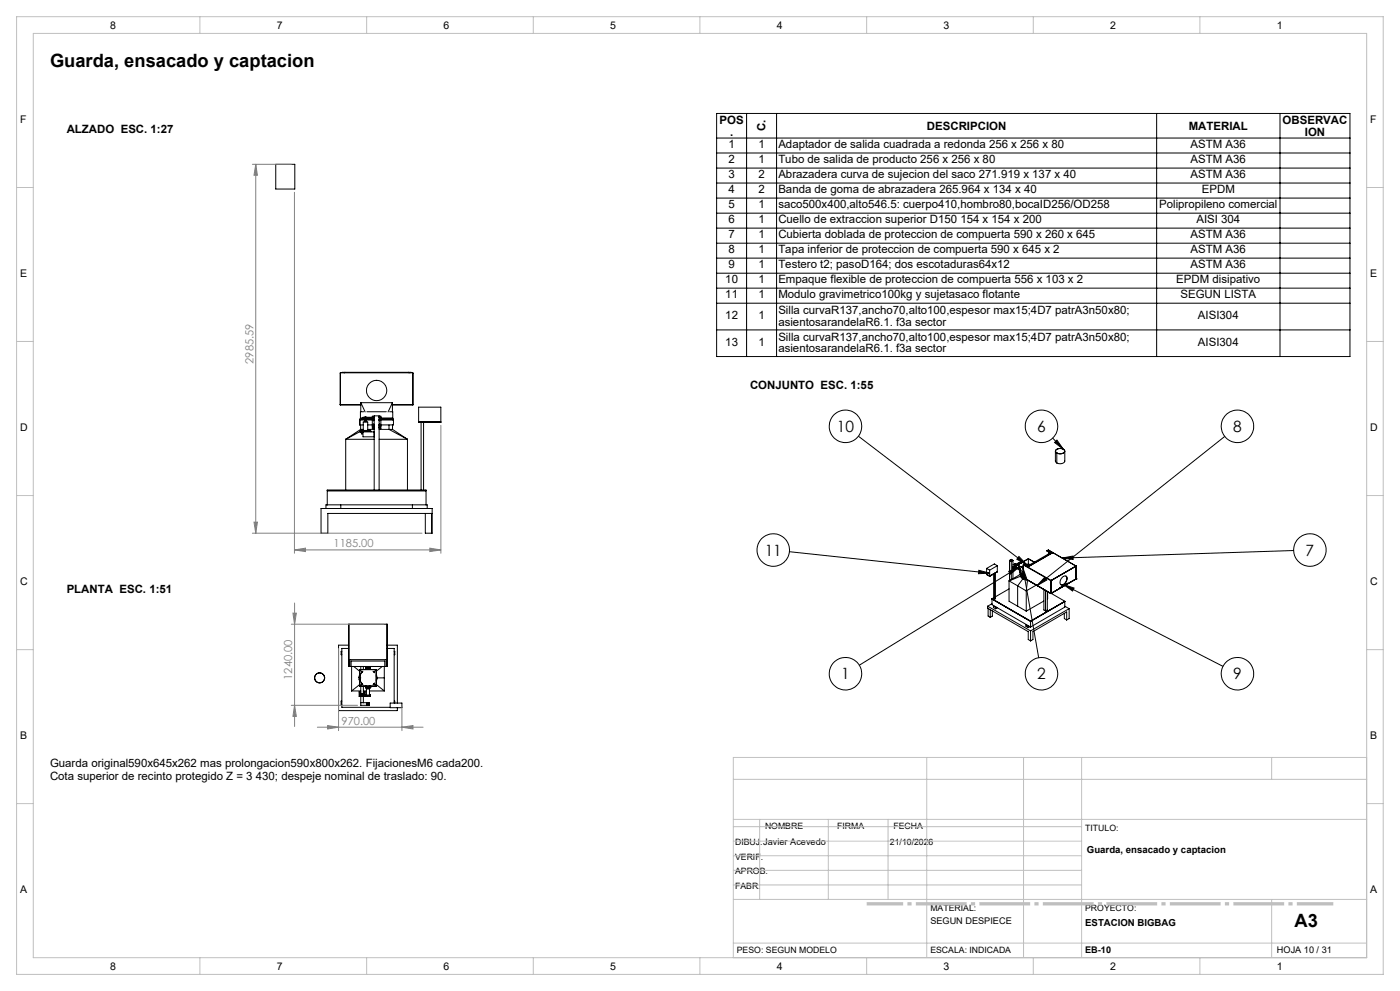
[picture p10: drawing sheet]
<svg xmlns="http://www.w3.org/2000/svg" width="420mm" height="297mm" viewBox="0 0 420 297" stroke-linecap="round" stroke-linejoin="round" font-family="sans-serif">
<g fill="none" stroke="#000" stroke-width=".3">
<path d="M215 34h190v72.9h-190zM224 34v72.9M233 34v72.9M347 34v72.9M384 34v72.9M82.7 49.2h5.7v7.5h-5.7zM215 41.4h190M215 45.9h190M215 50.4h190M215 54.9h190M215 59.4h190M215 63.9h190"/>
<path d="M215 68.4h190M215 72.9h190M215 77.4h190M215 81.9h190M215 86.4h190M215 90.9h190M215 98.9h190M102.7 111.7h20.6M103.3 111.7h.1M103.5 111.6v.1M122.5 111.6v.1M122.7 111.7h.1"/>
<path d="M102.1 121.3h6.1M102.1 121.3l.1-9.6h21.6v9.6M103.7 131.7v15.2M103.7 131.7h8.6M108 129.4l-4.3 2.3M108 127.3h1M108 125.9h1.5M108 125.9v1.4M108.2 129.2v-.2h2.9v.2M108.2 128.7h.8M108.2 128.7l-4.5 3M108.2 127.3v1.4"/>
<path d="M108.2 120.7l1.3 2.8M108.2 120.7v2.7M108.2 121.4h-6.1v-9.7h21.7l.1 9.7h-6.2M108.2 125.3v.2M108.2 125.7v.2M108.2 120.7h9.5M108.3 129.4l.5 .1M108.4 129.5v.5h.3v-.5M108.4 128.8v.1M108.7 128.8v.1M108.8 128.9l-.5 .1M108.8 129.4v.3h-.5v-.2"/>
<path d="M108.9 129.4v1.5h3.4M108.9 125.7h1.5M109 129v-2.5h1.3v2.5M109 128.8l-.7 .1M109.1 123.4h-1v1.9h4.2M109.5 125.7v.8M109.5 125.1h.3M109.8 125.9h1.9M109.8 125.7v.8M110.1 123.4h5.8M110.3 128.7h2M110.3 127.3h1.4"/>
<path d="M110.4 125.7h1.3M110.4 125.3v.4M110.5 128.9h.5M110.5 129l.1-.2h.4v.2M110.7 128.8v.1M110.9 128.8v.1M111.3 129.4v-.2h-3.3v.2h4.3M111.7 125.5h-3.7v.2h.9M111.7 125.3v3.1h.6M111.7 127.7h.6M111.9 125.1h.3M112 125.1h.1"/>
<path d="M112.3 125.7a.23 .23 0 0 0-.4 0 .23 .23 0 0 0 .2 .4l.2-.1M112.3 127.2a.23 .23 0 0 0-.4 0 .23 .23 0 0 0 .2 .4l.2-.1M112.3 127.9a.23 .23 0 0 0-.4 .1 .23 .23 0 0 0 .2 .3l.2-.1M112.3 125l-.5 .1M112.3 124.7h-.6v.4M112.3 125.1h-3.4v.6M112.3 125.8l-.4-.1-.1 .2 .1 .1 .4-.1M112.3 128l-.4-.1-.1 .2 .1 .2 .4-.2M112.3 127.3l-.4-.1-.1 .1 .1 .2 .4-.1M113.7 125.7h.3l.1 .2M113.7 127.2l.3-.1 .1 .2M113.7 127.9h.3l.1 .2"/>
<path d="M113.7 125l.4 .1M113.7 128.7h3M113.7 124.7h.6v3.7h-.6M113.7 127.7h.6M113.7 125.8l.3-.1 .1 .2M113.7 128l.3-.1 .1 .2M113.7 127.3l.3-.1 .1 .1M113.7 131.7h8.5M113.8 125.1h.2M114.1 125.1h-.4h.6M114.1 125.9l-.1 .2-.3-.1M114.1 127.3l-.1 .3-.3-.1"/>
<path d="M114.1 128.1l-.1 .2-.3-.1M114.1 128.1l-.1 .2-.3-.2M114.1 125.9l-.1 .1-.3-.1M114.1 127.3l-.1 .2-.3-.1M114.3 125.5h3.6v.2h-3.6M114.3 125.9h3.7v1.4h-3.7M116.7 128.7l5.5 3M116.7 128.7h1.1M116.7 127.3v1.4M116.9 123.4h.9v1.9h-4.1M117.7 120.7l-1.3 2.8M117.7 120.7v2.7"/>
<path d="M117.7 125.3v.2M117.7 125.7v.2M117.7 121.3h6.2M117.8 128.7l4.4 3M117.8 127.3v1.4M122.2 131.7v15.2M125.6 122h6.7v4.6h-6.7zM125.6 126.5h6.7M126.3 126.6v20.3M127.1 126.6v20.3M257.5 130.7l50.5 38.5M315.8 131.3l3.2 3.4"/>
<path d="M316.4 132.6l.7-.7 1.9 2.8zM316.6 135.2v3l.4 .5M316.8 134.8l.6-.3 .9-.1 .8 .3 .3 .6-.5 .6-1.2 .1-.9-.4-.2-.4zM316.8 134.9l1.1-.5 1.3 .4a.87 .87 0 0 1-.1 1 .87 .87 0 0 1-1 .2l-1.3-.4-.1-.4zM317 135.8v2.9M319.4 135.2l-.1 3.3-1.1 .5-1.2-.3M367.4 130.8l-56.3 44.7M97.8 152.4v-1.1h30.4v1.1M98.2 147.1h29.6M98.2 151.3v-4.4h29.6v4.4M102.2 151.3v1.1M112.3 146.9v-22.3h1.4v22.3"/>
<path d="M123.7 151.3v1.1M127.6 153.9v5.9h2v-7.4h-33.3v7.4h2.1v-5.9h31.2M129.5 153.9v5.9M236.8 165.3l60.1 6.5M293.7 170.9l3.2 .9-3.4 .1zM296 170.4v1.8l.9 .5M296 170.4l.9 .5M296.9 170.9v1.8M297.6 179.5l11.6 6.7 10.2-5.9M297.6 179.5v1.7l11.6 6.7M297.6 179.5l11.6 6.6M298.1 172v7.5l.2 .1"/>
<path d="M298.1 179.1l-.5 .4M298.3 171.8v7.8M298.6 171.7v7.8l-.3 .1M299.2 171.3l-2.3 1.3-.9-.4M299.2 169.5l-2.3 1.4M299.2 169.5v1.9M299.2 169.5l-.9-.5-2.3 1.4M299.2 171.4l-2.3 1.3M302.6 171.2l3.1-1.3-2.6 2.2zM302.7 174.1v6.1l5.2 3M302.7 176.5l-4.1 2.4M302.7 174.1l2.6 1.5"/>
<path d="M302.9 168l.5 .2M302.9 168l.5-.4 .5 .4M302.9 168v6M303.4 167.7l-.5 .3 .5 .2M303.4 167.7l.4 .3-.4 .2M303.4 167.7v6M303.9 168l-.5 .2M303.9 168v5.4M304.5 169.5l-.6 .4M304.5 170.1l-.6 .4M304.5 169.5h.1M304.5 170.1h.1"/>
<path d="M304.5 169.4h.1M304.5 169.3l.2 .1M304.5 169.3l.1 1.1M304.6 170.4h.1M304.6 169.4v1M304.6 169.4l.1 .1M304.7 169.4l-.1 1M304.7 169.7h.1M304.7 169.6v.1M304.7 170.2v.1M304.7 170.3h.1M304.7 169.7l.2 .1"/>
<path d="M304.7 169.7l.1 .1M304.7 170.2l.1 .2M304.7 170.3l.2 .1M304.8 169.9l1.3 .9v-.2M304.8 169.8v.1M304.8 170.3h.1M304.8 169.7h.1M304.8 169.9l1.3 .7M304.8 170.4h-.2M304.8 170.2v.1M304.8 170.2h-.1M304.8 169.6l-.1 .1"/>
<path d="M304.8 169.6v.1M304.8 169.7l.1 .1M304.8 169.5l-.1 .2M304.8 170.1l-.1 .2M304.8 169.1l-.3-.2-.6 .4M304.9 170.2l-.1 .1M304.9 169.6l-.1 .1M304.9 169.6l.1 .1M304.9 170.2h-.1M304.9 170.3l-.1 .1M304.9 169.6h-.1M304.9 169.7l-.1 .1"/>
<path d="M304.9 169.8h.1M304.9 170.3h.1M304.9 169.6h-.2M304.9 170.2h-.2M304.9 169.6h.1M304.9 170.2h.1M304.9 170.4l1.2 .6M305 170.2h-.1M305.2 169.3l-.3 .3M305.2 169.3l.5 .6M305.2 169.3l1.8 1.1M305.3 175.6v6.1"/>
<path d="M305.3 175.6l2.6 1.5M305.4 169.2h.1M305.5 169.2h.1M305.5 169.2l-.2 .1M305.5 169.2h-.1M305.5 169h.1M305.5 169l-.8 .5M305.5 169v.2M305.7 166.8l2.3 2.4-3-1.6zM305.7 169.9l.5 .8M305.7 169.9l-47.9 29.5M305.8 170.6l.1 .1"/>
<path d="M306 168.7v.1M306 168.8h.1M306 168.8v.1M306 168.7l-1.3 .8M306 172.2l-3.3 1.9M306 171.4l.1 .9 .6 .7M306.1 171.4l.2 .5 .7 .5M306.1 171.4l.2 .6 .5 .4M306.1 171.3v.1M306.1 170.5v.1M306.1 171.1v.6l.6 .7M306.1 170.6l.2 1.1 .7 .5"/>
<path d="M306.1 171v.5l.7 .8M306.2 170.7l.7 .7M306.2 172.7l-3.5 1.4M306.2 172.7l.6 .8M306.2 172.5v.2M306.3 168.7h.1M306.3 171.7l.7 .6M306.3 168.6l.1 .1M306.3 168.6v.1M306.3 168.6l-.3 .2M306.4 168.7h.1M306.4 168.6h.1"/>
<path d="M306.5 168.5h.1M306.5 168.3v.3M306.5 168.3l-1.8 1.1M306.5 168.3l-.1-.1-1.9 1.1M306.5 168.4l-.5 .3M306.6 168.5v.1M306.6 172.2l.2 .2M306.8 172.3h.2M306.8 172.3l-.1 .7M306.8 172.4h.1M306.8 173h-.1M306.8 172.4h-.1"/>
<path d="M306.8 173.5l-1.5 2.1M306.8 173.5l1.5 .4M306.8 172.7h.1M306.8 172.7v.8M306.8 172.4v.6M306.9 170.2l1.1 3.2-1 .1zM306.9 170.2l4.7 26.9M307 169.5l-.6 .5M307 170.1l-.2 .1 .2-.1M307 169.3l8.3 4.8M307 169.3v3.8l8.3 4.8M307 169.2l8.3 4.9"/>
<path d="M307 169.2v.1M307.1 173.2h.1M307.2 169.1l-.2 .1M307.2 169l1.3 .9M307.2 169v.1M307.9 177.1v6.1M308 169.2h.5M308.2 169.1h.6M308.3 173.9l-.4 3.2M308.3 173.9h.1M308.3 173.8v.1M308.5 167.5v1.6"/>
<path d="M308.5 169.2h.5M308.5 169.1v.1M308.5 169.8v.1M308.5 167.5l1.6 .9M308.5 167.5l-3.2 1.8 1.7 1M310.1 168.4l.2 .1-1.8-1.1-3.3 1.9M310.1 168.4v.2M310.9 175.4l-3 1.7M313.2 176.7v6.1l.5 .3M313.4 173l.6 .8-2.9 1.7zM313.7 176.9v6.2M314.1 165.1h.1"/>
<path d="M314.1 165.1l1 .6-6.6 3.8-1.1-.6-.2 .1M314.1 165.1l1 .6M314.2 177.3v5.5l-.5 .3M314.3 177.3l-.1 2.2M314.3 164.9l1.4 .8M314.3 164.9l-.2 .2M314.5 164.8h.1M314.5 164.8l8.3 4.8M314.5 164.8l-.1 .2M314.5 165.4v.6M315.3 174.1v3.8M315.3 177.8l4.1 2.4"/>
<path d="M315.7 165.7l-7.2 4.2M315.7 165.7h.1M318.6 167.2l3.3-.6v1.1zM318.7 175.9h.1M318.7 175.9v-.2l-3.4 2.1M318.8 172.9l.6-.3a1.05 1.05 0 0 1 .8 .8 1.05 1.05 0 0 1-.4 1.1l-.9 .8h-.6l-.2-.3v-1zM319.1 175.2l3.1 1-.4 .9zM319.1 175.2l47.8 24.5M319.8 172.6l.3 .5-.3 1.3-.8 .8-.7 .1M320.2 175h.1M320.3 175v-.2l-1.6 1.1M322.8 169.6l.1 3.9"/>
<path d="M322.8 169.7v3.8M322.8 169.6l-7.5 4.5M322.8 173.5h.1M322.8 173.5l-2.5 1.5M322.9 173.5h.1M322.9 173.5l-7.6 4.4M388.1 165l-69.5 2.2M102.6 195.2h-.3v1h.3M104.6 193.4h-3v19.6h17.6v-.9M104.6 194.3h-2v17.7h14.5M104.7 187.1v12.6M104.7 187.1h11.4"/>
<path d="M104.7 199.7h11.4M105 199.7v-2h10.9v2M105.3 199.7v-1.6h10.1v1.6M105.5 199.7v7.4M106.1 199.7l1.8 1.5M108.2 199.7v1M109 199.7v1M109.9 199.7h.9M110.3 199.9v.4M110.5 199.9v.4M114.7 199.7l-1.8 1.5M115.3 199.7v7.4"/>
<path d="M116.1 187.1v12.6M116.2 193.4h3v17.3M116.2 194.3h2.1v16.4M118.3 195.2h.1v1h-.1M296.3 181.7v.6l12.2 7v2.4l.7 .4M296.3 181.7l12.9 7.4M296.4 182.3v2.3l.7 .4M297.1 182.7v2.3M297.6 180.9l-1.3 .8M297.7 183.1v1.5l-.6 .4M298 181.6l.7 .4M298 181.6v.5l.7 .4"/>
<path d="M298.2 181.6h-.2M298.7 182v.5M298.8 181.9l-.1 .1M299.2 182.2l-.5 .3M307.8 187.3l.7 .3M307.8 187.3v.4l.7 .4M307.9 187.2l-.1 .1M308.5 187.6v.5M308.6 187.6h-.1M309 187.8l-.5 .3M309.2 186.1v1.8M309.2 189.1v3"/>
<path d="M313.2 180.1l-5.3 3.1M319.3 183.8v1.6l.7 .4M319.4 180.2v1.8l-10.2 5.9M319.4 181.7l1.3 .7M319.4 180.2l-10.2 5.9M320 185.8v-2.4l-10.1 5.9v2.4l-.7 .4M320.7 182.4l-11.5 6.7M320.7 182.4v3l-.7 .4M102.6 210.1h-.3v1h.3M105.5 207.1h2.7M107.7 203.6l.2 .5M107.7 203.6h.1"/>
<path d="M107.9 202.6v1.1M107.9 202.4v1.5M107.9 205.2l-2.4 1.9M107.9 202.2l-.1 1M107.9 200.7h5v5h-5zM107.9 203.2h.1M107.9 200.7l.8 .7-.6 .8-.2 1M107.9 200.7h5l-.8 .7M107.9 203.2l.2 .9 .5 .8M107.9 200.7v4.9M108 207.6l.1 .1zM108 208.3l.1 .3z"/>
<path d="M108.2 207.4h-.5v1.3l1.8-.1M108.2 205.7v2.9h2.9v-.3h-2.9M108.2 208.7v2.7h2.6v-.8h-2.6M108.2 207.5h-.4v1.1h1.6M108.4 204.7l.5 .4M108.5 207.9l.2 .3zM108.6 205l-.7 .6M108.9 201.2l-.5 .4M109 205.7v2.6M109 208.7v1.9M109 207.4h.5v.9M109 207.5h.4v.8"/>
<path d="M109 207.1h.9M109.1 208.3h.2M109.1 207.6l.2 .1zM109.4 205.7h.3M109.6 205.7h.2M109.7 200.6h1.4M109.7 205.7h1.4M109.7 200.6l-.3 .1M109.7 205.7v.4h1.4v-.4M109.7 200.6v-.3h1.4v.3M109.7 205.9h1.4M109.7 200.3h1.4"/>
<path d="M109.8 206.1h.1M109.8 208.6h.2M109.8 200.1l.2 .1zM109.8 206.1h.2M109.8 200.6h.1M109.8 205.7v.1M109.8 208.3h.2M109.8 205.7l.2 .1M109.8 200.6h.2M109.8 200.6l-.2 .1M109.9 200.7h1M109.9 205.7h1"/>
<path d="M109.9 200.2v-.2l.1 .2M109.9 206.1v.2l.1-.2M109.9 200.5v.1M109.9 205.7v.1M109.9 208.6v.1M109.9 200.5h.1M110 208.3l-.1-1.9h.9v1.9M110 208.1l-.1 .2M110 205.7v.1M110 200.5v.1M110 208.6v.1M110 210.6v.8"/>
<path d="M110 205.8h.8M110 200.6h.8M110 205.8h.1M110 206.1h.1M110.1 211.3v-.6h.6v.6M110.3 206.1v.3M110.5 206.1v.3M110.8 205.8h.1M110.8 206.1h.1M110.8 208.6h.2M110.8 206.1h.2M110.8 200.5h.1"/>
<path d="M110.8 200.1l.2 .1zM110.8 208.3h.2M110.8 200.5v.1M110.8 200.6h.2M110.8 208.1l.1 .2M110.8 200.2v-.2l.1 .2M110.8 206.1v.2l.1-.2M110.8 205.7v.1M110.8 208.6v.1M110.8 207.1h4.5M110.9 200.6l.3 .1M110.9 200.5v.1"/>
<path d="M110.9 208.6v.1M111 200.6h.1M111 205.8h-.2M111 206.1h.1M111.1 200.6l.2 .1M111.2 205.7l-.3 .1M111.3 205.7h-.2M111.9 201.2l.5 .4M112.1 204.9h.1M112.2 205l.7 .6h-5M112.4 204.7l-.5 .4M112.9 202.6v1.1"/>
<path d="M112.9 202.4l.1 .8M112.9 205.2l2.4 1.9M112.9 202.2l.1 .5M113 202.7h.1M113 203.2l-.1 .7M113 203.2h.1M113.1 203.2l-.2 .9M113.1 203.2h2.2M117.1 210.7h3.5v1.4h-3.5zM118.3 210.1h.1v.6"/>
<circle cx="113" cy="117" r="3"/>
<circle cx="112.1" cy="128.1" r=".12"/>
<circle cx="113.9" cy="128.1" r=".12"/>
<circle cx="253.7" cy="127.8" r="4.9"/>
<circle cx="312.4" cy="127.8" r="4.9"/>
<circle cx="371.3" cy="127.8" r="4.9"/>
<circle cx="232" cy="164.9" r="4.9"/>
<circle cx="306.5" cy="168.5" r=".06"/>
<circle cx="393" cy="164.8" r="4.9"/>
<circle cx="95.9" cy="203.2" r="1.48"/>
<circle cx="95.9" cy="203.2" r="1.51"/>
<circle cx="108" cy="207.7" r=".12"/>
<circle cx="108" cy="208.5" r=".12"/>
<circle cx="108.6" cy="208.1" r=".08"/>
<circle cx="108.6" cy="208.1" r=".16"/>
<circle cx="109.2" cy="207.7" r=".11"/>
<circle cx="253.6" cy="201.9" r="4.9"/>
<circle cx="312.4" cy="201.9" r="4.9"/>
<circle cx="371.2" cy="201.9" r="4.9"/>
</g>
<g fill="none" stroke="#808080" stroke-width=".3">
<path d="M75.7 49.2h11.7M76.7 49.2l.5 3.3h-1zM76.7 49.2v110.6M88.3 57.6v108.2M132.3 127.5v38.3M75.7 159.8h50.9M76.2 156.5h1l-.5 3.3zM88.3 164.8l3.4-.5v1zM88.3 164.8h44M128.9 164.3l3.4 .5-3.4 .5zM87.4 187.1h27.7M87.9 183.8h1l-.5 3.3z"/>
<path d="M88.4 180.7v37M101.6 194.3v24.7M87.4 211.4h19.8M88.4 211.4l.5 3.3h-1zM95.2 217.9h31.7M98.3 217.4l3.3 .5-3.3 .6zM120.6 217.9l3.3-.5v1.1zM120.6 211.7v7.3"/>
</g>
<path d="M260 270.9h140" fill="none" stroke="#c0c0c0" stroke-width="1" stroke-dasharray="15.2 1.3 1.3 1.3" stroke-dashoffset="4.3" stroke-linecap="butt"/>
<g fill="none" stroke="#c0c0c0" stroke-width=".3">
<path d="M5 5h410v287h-410zM10 10h400v277h-400zM60 5v5M110 5v5M160 5v5M210 5v5M260 5v5M310 5v5M360 5v5M5 56.2h5M410 56.2h5M5 102.3h5"/>
<path d="M410 102.3h5M5 148.5h5M410 148.5h5M5 194.7h5M410 194.7h5M220 233.6h190M278 227v60M307.1 227v60M324.5 227v60M381.5 227v6.6M410 227h-190v60M5 240.8h5"/>
<path d="M220 245.6h190M220 256.5h104.5M220 252.1h104.5M220 247.8h104.5M227.9 245.6v24M248.5 245.6v24M266.4 245.6v24M410 240.8h5M220 269.6h190M220 265.2h104.5M220 260.8h104.5M381.5 269.6v17.4"/>
<path d="M60 287v5M110 287v5M160 287v5M210 287v5M220 282.6h190M260 287v5M310 287v5M360 287v5"/>
</g>
<path d="M316.4 132.6l.7-.7 1.9 2.8zM313.4 173l.6 .8-2.9 1.7zM318.6 167.2l3.3-.6v1.1zM319.1 175.2l3.1 1-.4 .9zM306.9 170.2l1.1 3.2-1 .1zM302.6 171.2l3.1-1.3-2.6 2.2zM293.7 170.9l3.2 .9-3.4 .1zM305.7 166.8l2.3 2.4-3-1.6z" fill="#000"/>
<g fill="#808080">
<path d="M88.3 164.8l3.4-.5v1zM128.9 164.3l3.4 .5-3.4 .5zM98.3 217.4l3.3 .5-3.3 .6zM120.6 217.9l3.3-.5v1.1z"/>
<path d="M76.2 156.5h1l-.5 3.3zM76.7 49.2l.5 3.3h-1zM88.4 211.4l.5 3.3h-1zM87.9 183.8h1l-.5 3.3z"/>
</g>
<g font-size="5.5">
<text x="15" y="19.9">Guarda, ensacado y captacion</text>
<text x="388.4" y="277.8">A3</text>
</g>
<g font-size="4.7">
<text x="251.1" y="129.4">10</text>
<text x="311.2" y="129.4">6</text>
<text x="370" y="129.4">8</text>
<text x="229.4" y="166.5">11</text>
<text x="391.7" y="166.5">7</text>
<text x="252.4" y="203.6">1</text>
<text x="311.2" y="203.6">2</text>
<text x="370" y="203.6">9</text>
</g>
<g font-size="3.4">
<text x="20" y="39.7">ALZADO ESC. 1:27</text>
<text x="215.9" y="37.2">POS</text>
<text x="219" y="40.7">.</text>
<text x="229.7" y="39.4" transform="rotate(-90 229.7 39.4)">C.</text>
<text x="278.1" y="38.8">DESCRIPCION</text>
<text x="356.6" y="38.8">MATERIAL</text>
<text x="384.8" y="37.2">OBSERVAC</text>
<text x="391.4" y="40.7">ION</text>
<text x="218.5" y="44.4">1</text>
<text x="227.5" y="44.4">1</text>
<text x="233.5" y="44.4">Adaptador de salida cuadrada a redonda 256 x 256 x 80</text>
<text x="357.2" y="44.4">ASTM A36</text>
<text x="218.5" y="48.9">2</text>
<text x="218.5" y="53.4">3</text>
<text x="227.5" y="48.9">1</text>
<text x="227.5" y="53.4">2</text>
<text x="233.5" y="48.9">Tubo de salida de producto 256 x 256 x 80</text>
<text x="233.5" y="53.4">Abrazadera curva de sujecion del saco 271.919 x 137 x 40</text>
<text x="357.2" y="48.9">ASTM A36</text>
<text x="357.2" y="53.4">ASTM A36</text>
<text x="218.5" y="57.9">4</text>
<text x="227.5" y="57.9">2</text>
<text x="233.5" y="57.9">Banda de goma de abrazadera 265.964 x 134 x 40</text>
<text x="360.5" y="57.9">EPDM</text>
<text x="218.5" y="62.4">5</text>
<text x="227.5" y="62.4">1</text>
<text x="233.5" y="62.4">saco500x400,alto546.5: cuerpo410,hombro80,bocaID256/OD258</text>
<text x="347.7" y="62.4">Polipropileno comercial</text>
<text x="218.5" y="66.9">6</text>
<text x="218.5" y="71.4">7</text>
<text x="227.5" y="66.9">1</text>
<text x="227.5" y="71.4">1</text>
<text x="233.5" y="66.9">Cuello de extraccion superior D150 154 x 154 x 200</text>
<text x="233.5" y="71.4">Cubierta doblada de proteccion de compuerta 590 x 260 x 645</text>
<text x="357.2" y="71.4">ASTM A36</text>
<text x="358.9" y="66.9">AISI 304</text>
<text x="218.5" y="75.9">8</text>
<text x="227.5" y="75.9">1</text>
<text x="233.5" y="75.9">Tapa inferior de proteccion de compuerta 590 x 645 x 2</text>
<text x="357.2" y="75.9">ASTM A36</text>
<text x="218.5" y="80.4">9</text>
<text x="227.5" y="80.4">1</text>
<text x="233.5" y="80.4">Testero t2; pasoD164; dos escotaduras64x12</text>
<text x="357.2" y="80.4">ASTM A36</text>
<text x="217.6" y="84.9">10</text>
<text x="217.6" y="89.4">11</text>
<text x="227.5" y="84.9">1</text>
<text x="227.5" y="89.4">1</text>
<text x="233.5" y="84.9">Empaque flexible de proteccion de compuerta 556 x 103 x 2</text>
<text x="233.5" y="89.4">Modulo gravimetrico100kg y sujetasaco flotante</text>
<text x="352.9" y="84.9">EPDM disipativo</text>
<text x="354.1" y="89.4">SEGUN LISTA</text>
<text x="217.6" y="95.7">12</text>
<text x="227.5" y="95.7">1</text>
<text x="233.5" y="94.1">Silla curvaR137,ancho70,alto100,espesor max15;4D7 patrA3n50x80;</text>
<text x="359.4" y="95.7">AISI304</text>
<text x="233.5" y="97.6">asientosarandelaR6.1. f3a sector</text>
<text x="217.6" y="103.7">13</text>
<text x="227.5" y="103.7">1</text>
<text x="233.5" y="102.1">Silla curvaR137,ancho70,alto100,espesor max15;4D7 patrA3n50x80;</text>
<text x="233.5" y="105.6">asientosarandelaR6.1. f3a sector</text>
<text x="359.4" y="103.7">AISI304</text>
<text x="225" y="116.6">CONJUNTO ESC. 1:55</text>
<text x="20" y="177.7">PLANTA ESC. 1:51</text>
<text x="15" y="229.7">Guarda original590x645x262 mas prolongacion590x800x262. FijacionesM6 cada200.</text>
<text x="15" y="233.7">Cota superior de recinto protegido Z = 3 430; despeje nominal de traslado: 90.</text>
</g>
<g font-size="3.3" fill="#808080">
<text x="76" y="109" transform="rotate(-90 76 109)">2985.59</text>
<text x="100.1" y="164.1">1185.00</text>
<text x="87.7" y="203.7" transform="rotate(-90 87.7 203.7)">1240.00</text>
<text x="102.5" y="217.2">970.00</text>
</g>
<g font-size="3.2">
<text x="33" y="8.6">8</text>
<text x="83" y="8.6">7</text>
<text x="133" y="8.6">6</text>
<text x="183" y="8.6">5</text>
<text x="233" y="8.6">4</text>
<text x="283" y="8.6">3</text>
<text x="333" y="8.6">2</text>
<text x="383" y="8.6">1</text>
<text x="6" y="36.8">F</text>
<text x="411" y="36.8">F</text>
<text x="6" y="82.9">E</text>
<text x="411" y="82.9">E</text>
<text x="6" y="129.1">D</text>
<text x="411" y="129.1">D</text>
<text x="6" y="175.3">C</text>
<text x="411" y="175.3">C</text>
<text x="6" y="221.4">B</text>
<text x="411" y="221.4">B</text>
<text x="6" y="267.6">A</text>
<text x="411" y="267.6">A</text>
<text x="33" y="290.6">8</text>
<text x="83" y="290.6">7</text>
<text x="133" y="290.6">6</text>
<text x="183" y="290.6">5</text>
<text x="233" y="290.6">4</text>
<text x="283" y="290.6">3</text>
<text x="333" y="290.6">2</text>
<text x="383" y="290.6">1</text>
</g>
<g font-size="2.9">
<text x="326.1" y="255.6">Guarda, ensacado y captacion</text>
<text x="325.6" y="277.5">ESTACION BIGBAG</text>
</g>
<g font-size="2.7">
<text x="279.1" y="276.8">SEGUN DESPIECE</text>
<text x="325.6" y="285.6">EB-10</text>
<text x="383.1" y="285.6">HOJA 10 / 31</text>
</g>
<g font-size="2.6">
<text x="229.5" y="248.4">NOMBRE</text>
<text x="251.1" y="248.4">FIRMA</text>
<text x="268" y="248.4">FECHA</text>
<text x="325.6" y="249">TITULO:</text>
<text x="220.5" y="253.3">DIBUJ.Javier Acevedo</text>
<text x="220.5" y="257.7">VERIF.</text>
<text x="267" y="253.3">21/10/2026</text>
<text x="220.5" y="262">APROB.</text>
<text x="220.5" y="266.4">FABR.</text>
<text x="279.1" y="273">MATERIAL:</text>
<text x="325.6" y="273">PROYECTO:</text>
<text x="221.1" y="285.5">PESO: SEGUN MODELO</text>
<text x="279.1" y="285.5">ESCALA: INDICADA</text>
</g>
</svg>
